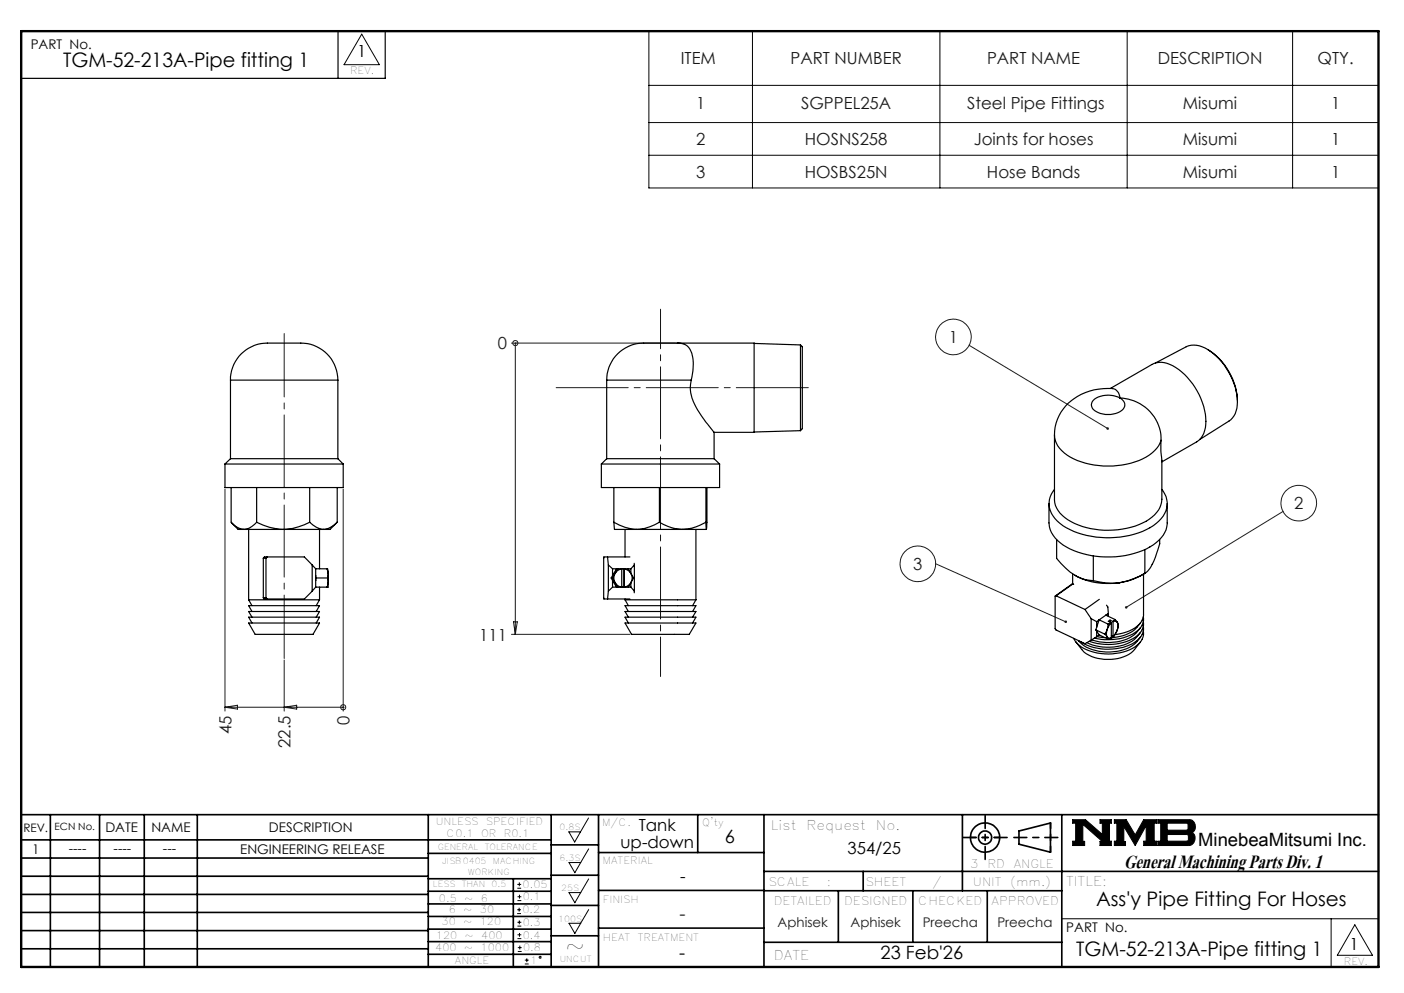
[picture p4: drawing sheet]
<svg xmlns="http://www.w3.org/2000/svg" width="297mm" height="210mm" viewBox="0 0 297 210" stroke-linecap="round" stroke-linejoin="round" font-family="sans-serif">
<g fill="none" stroke="#000" stroke-width=".21">
<path d="M76.5 7.2l3.8 6.5h-7.5zM137.3 6.6h154.3v33.1h-154.3zM137.3 18.1h154.3M159.2 6.6v33.1M198.8 6.6v33.1M238.4 6.6v33.1M273.4 6.6v33.1M137.3 25.9h154.3M137.3 32.8h154.3M120.3 175.9h2.5l-1.2 2.2zM124.5 173l-1.7 2.9M124.5 179.5l-1.7 2.9"/>
<path d="M226.9 173.3h2.7l3.6 3.2v-2.4h-.5v-.8h2.4v.8h-.4v3.8h.4v.9h-2.4v-.9h.5l-4.1-3.6v3.6h.3v.9h-2.5v-.9h.6v-3.8h-.6zM235.7 173.3h2.5l1.9 3.3 1.8-3.3h2.8v.8h-.5v3.8h.5v.9h-2.8v-.9h.6v-3.3l-2.4 4.2-2.4-4v3.2h.4v.8h-2.4v-.9h.6v-3.8h-.6zM244.9 173.3h6.6a1.47 1.47 0 0 1 1.3 1.2 1.47 1.47 0 0 1-.7 1.6 1.48 1.48 0 0 1 .7 1.6 1.48 1.48 0 0 1-1.4 1.1h-6.5v-.9h.6v-3.8h-.6zM246.9 174.1h4.1l.3 .2v1l-.3 .3h-4.1zM246.9 176.5h4.2l.3 .3v.8l-.4 .3h-4.1zM109.4 193.2h.8M109.4 192.4h.8M109.4 187.8h.8M109.4 187h.8M109.5 198.5h.8M109.5 197.7h.8M109.5 195.9h.8"/>
<path d="M109.5 195h.8M109.5 190.5h.8M109.5 189.6h.8M109.8 192v.8M109.9 194.7v.8M109.9 186.6v.8M109.9 189.2v.8M109.9 197.3v.8M110 200v.8M120.4 182.4h2.4l-1.2 2.2zM120.4 188.8h2.4l-1.2 2.1zM120.4 195.3h2.4l-1.2 2.1z"/>
<path d="M124.5 185.9l-1.7 2.9M124.5 192.4l-1.7 2.9M224.6 194.3h67M281.6 194.3v10.2M286.6 195.6l3.7 6.4h-7.4zM109.5 201.2h.8M109.5 200.4h.8M111 203.9h.8M111 203.1h.8M111.4 202.7v.8"/>
<circle cx="114.3" cy="202.5" r=".2"/>
</g>
<g fill="none" stroke="#000" stroke-width=".35">
<path d="M4.5 172.3h287.1M4.5 177.6h112.1M10.7 172.3v32.2M21.1 172.3v32.2M30.5 172.3v32.2M41.7 172.3v32.2M90.6 172.3v32.2M116.6 172.3v32.2M116.6 178.7h10M126.6 172.3v32.2M147.6 172.3v8M161.6 172.3v32.2"/>
<path d="M203.6 172.3v16.1M215.5 175.7l6.7-1.6v6.1l-6.7-1.7zM224.6 172.3v32.2M4.5 185.3h86.1M4.5 181.5h86.1M4.5 189.2h86.1M4.5 193h86.1M4.5 196.8h86.1M90.6 199.1h26M90.6 193.8h26M90.6 188.5h26M90.6 191.2h26"/>
<path d="M90.6 180.5h26M90.6 185.8h26M90.6 196.5h26M108.6 185.8v18.5M116.6 185.1h10M116.6 191.5h10M116.6 197.9h10M126.6 196.3h35M126.6 188.3h35M126.6 180.3h35M161.6 184.3h130M161.6 199.3h63"/>
<path d="M161.6 188.4h63M177.3 188.4v10.9M182.6 184.3v4.1M193.1 188.4v10.9M208.8 188.4v10.9M4.5 200.7h86.1M90.6 201.8h26"/>
<circle cx="208.4" cy="177.1" r="3.1"/>
<circle cx="208.4" cy="177.1" r="1.4"/>
</g>
<path d="M4.5 6.6h287.1" fill="none" stroke="#000" stroke-width=".21" stroke-dasharray="6.3 1.3 1.3 1.3" stroke-dashoffset="1.9"/>
<path d="M71.5 6.6v10M81.5 6.6v10h-77" fill="none" stroke="#000" stroke-width=".25"/>
<path d="M205.3 177.1h6.2M222.2 174v6.2" fill="none" stroke="#000" stroke-width=".35" stroke-dasharray="15.2 1.3 1.3 1.3" stroke-dashoffset="14.1"/>
<path d="M203.8 177.1h9.2M208.4 172.5v9.2M214.5 177.1h9.3" fill="none" stroke="#000" stroke-width=".35" stroke-dasharray="15.2 1.3 1.3 1.3" stroke-dashoffset="12.5"/>
<path d="M4.5 6.6h287.1v197.9h-287.1z" fill="none" stroke="#000" stroke-width=".5"/>
<path d="M226.9 173.3v.8h.6v3.8h-.6v.9h2.5v-.9h-.3v-3.6l4.1 3.6h-.5v.9h2.4v-.9h-.4v-3.8h.4v-.8h-2.4v.8h.5v2.4l-3.6-3.2zM235.7 173.3v.8h.6v3.8h-.6v.9h2.4v-.8h-.4v-3.2l2.4 4 2.4-4.2v3.3h-.6v.9h2.8v-.9h-.5v-3.8h.5v-.8h-2.8l-1.8 3.3-1.9-3.3zM246.9 176.5h4.2l.3 .2v1l-.3 .2h-4.2zM244.9 173.3v.8h.6v3.8h-.6v.9h6.9l.7-.5 .3-.9-.1-.7-.6-.6a1.48 1.48 0 0 0 .7-1.6 1.48 1.48 0 0 0-1.3-1.2zM246.9 174.1h4.1l.3 .2v1.1l-.2 .2h-4.2z" fill-rule="evenodd" fill="#000"/>
<g fill="none" stroke="#191924" stroke-width=".21">
<path d="M108.2 72.6h34.7M109 72.6h.1M109 72.6v61.6M205 73l29.3 17.6M47.6 103.4v47M72.6 103.4v47M197.9 119.2l27.6 12.3M271.4 108.2l-33.2 20.2M60.1 139.6v10.8M108.2 134.2h25.1M108.6 131.5h.8l-.4 2.7zM47.6 149.6h25"/>
<path d="M47.6 149.6l2.6-.5v.9zM60.1 149.6l2.7-.5v.9zM72.6 149.6h.1"/>
<circle cx="109" cy="72.6" r=".55"/>
<circle cx="201.7" cy="71.3" r="3.8"/>
<circle cx="194.1" cy="119.2" r="3.8"/>
<circle cx="274.8" cy="106.4" r="3.8"/>
<circle cx="72.6" cy="149.6" r=".54"/>
</g>
<path d="M139.7 143.1v-77.7" fill="none" stroke="#191924" stroke-width=".21" stroke-dasharray="15.2 1.3 1.3 1.3" stroke-dashoffset="6.9"/>
<path d="M171.7 82h-54.8" fill="none" stroke="#191924" stroke-width=".21" stroke-dasharray="15.2 1.3 1.3 1.3" stroke-dashoffset="-.7"/>
<path d="M60.1 139.3v-68.8" fill="none" stroke="#191924" stroke-width=".21" stroke-dasharray="15.2 1.3 1.3 1.3" stroke-dashoffset="1.8"/>
<path d="M234.1 90.4l.1 .5 .4-.1-.3-.2 .3 .2a.29 .29 0 0 0-.1-.4 .29 .29 0 0 0-.4 0zM238.1 128.2l-.2 .2 .1 .2 .2-.2-.2 .2a.26 .26 0 0 0 .4 .1 .26 .26 0 0 0 .1-.4 .26 .26 0 0 0-.4-.1zM225.2 131.3v.4l.3 .1 .2-.2-.2-.1h.2a.27 .27 0 0 0-.1-.3 .27 .27 0 0 0-.4 .1z" fill="#191924"/>
<g fill="none" stroke="#000" stroke-width=".25">
<path d="M143.3 72.6h-3.8a20.6 20.6 0 0 0-6 .4 7.8 7.8 0 0 0-5.2 7.4M143.3 72.6a3 3 0 0 1 3.2 3 13.3 13.3 0 0 1-.3 4.8M143.3 72.6h16.2v18.8h-8.4M159.5 72.6l9.8 .3M169.3 72.9v18.2M169.3 72.9l.4 .4v17.4l-.4 .4M244.4 76.8l6.5-3.5a5 5 0 0 1 5.2 1.1 14 14 0 0 1 5.6 11.2v.7a4.1 4.1 0 0 1-1.7 2.7l-6.2 3.9M255.6 74a13.5 13.5 0 0 1 6.2 10.7M47.6 98.1h25M47.6 98.1v5h25v-5M48.8 80.4a8 8 0 0 1 9.2-7.8h4.2a8.1 8.1 0 0 1 9.3 7.8M48.8 97h22.7"/>
<path d="M48.8 80.4h22.7M48.8 97l-1.2 1.1M48.8 80.4v16.6M71.5 97l1.1 1.1M71.5 80.4v16.6M127.2 98.1h25M127.2 98.1v5h25v-5M128.3 97h22.8M128.3 80.4h17.9M128.3 97l-1.1 1.1M128.3 80.4v16.6M146.2 80.4a8.2 8.2 0 0 0 1.8 6.9l3.1 4.1"/>
<path d="M151.1 97l1.1 1.1M151.1 91.4v5.6M169.3 91.1l-9.8 .3M223.1 92v13.6a5.6 5.6 0 0 0 3.5 4.7 17.5 17.5 0 0 0 16.5-.5 5.3 5.3 0 0 0 2.7-4.2v-8.3l-.2-1.8v-2.4M223.1 92a6.1 6.1 0 0 0 4 5 17.6 17.6 0 0 0 16-.8l1.2-.9a4.6 4.6 0 0 0 1.3-2.2M231.5 84.4a5.1 5.1 0 0 1 6.1 .3 1.46 1.46 0 0 1-.7 2.4 4.9 4.9 0 0 1-5.9-.9 1.46 1.46 0 0 1 .5-1.8zM234.9 82.2l8.8-5.1a5.2 5.2 0 0 1 5.7 1.1 14.2 14.2 0 0 1 5.6 12.3l-.4 1.2-.9 1.4-7.9 4.6M236.9 84.2a2.02 2.02 0 0 0-1.6-2 11.6 11.6 0 0 0-11.3 5.7 8.5 8.5 0 0 0-.9 4.1M236.9 84.2a8.9 8.9 0 0 1 8.7 8.9M48.9 103.1v7.3a4.1 4.1 0 0 0 2.7 1.6M49 110.6l1.4 1.4h1.2M51.6 112h8.3"/>
<path d="M52.6 112v14.9M54.3 110.4a13.3 13.3 0 0 0 5.6 1.6M54.3 110.4l-1 .9a2.84 2.84 0 0 1-1.7 .7M54.3 103.1v7.3M55.7 118.1l.3-.3h8.4l1.6 1.7M55.7 118.1v8.3M55.7 118.1h.6M56.3 118.1v8.3M56.6 117.8l-.3 .3M59.9 112h8.5M65.5 110.4a13.4 13.4 0 0 1-5.6 1.6M65.5 110.4a4.8 4.8 0 0 0 2.9 1.6"/>
<path d="M65.5 103.1v7.3M66 119.5v5.5M66 119.5l.8 .8M67.6 112v8.3M71.2 110.6l-1.4 1.4h-1.4M71.3 110.4a4.8 4.8 0 0 1-2.9 1.6M71.3 103.1v7.3M71.3 110.4l-.1 .2M128.5 117.8l.2 1.7M128.7 119.5l.9 .8M128.7 119.5v5.5M129.9 110.4a10.4 10.4 0 0 0 4.8 1.6"/>
<path d="M129.9 110.4l.1 1.6h4.7M129.9 103.1v7.3M132.2 112v5.8M133.2 117.8h-5.5v.1v8.8h5.5M134.2 119.1v.4M134.2 119.5l-.7 .8M134.2 119.5v5.5M134.7 112h9.7M139.5 110.4a10.5 10.5 0 0 1-4.8 1.6M139.5 110.4l.8 .5a9.4 9.4 0 0 0 4.1 1.1M139.5 103.1v7.3M144.4 112h5"/>
<path d="M147.2 112v14.9M149.3 110.4a10.1 10.1 0 0 1-4.9 1.6M149.3 110.4l.1 1.6M149.3 103.1v7.3M149.5 103.1l-.1 8.9M221.9 106.5v4.1a6.3 6.3 0 0 0 3.7 5.1 19.3 19.3 0 0 0 18.3-.5 5.9 5.9 0 0 0 3-4.6v-4.1M223.1 103.5a4.8 4.8 0 0 0 1.1 7.2 18 18 0 0 0 13.8 2.7 11.4 11.4 0 0 0 8.4-4.8 4.4 4.4 0 0 0-.6-5.1M223.5 114.1v4a16.1 16.1 0 0 0 3.9 3.6M231.3 117.6v5.2M242.2 116.2v5M245.3 114.1v.9a14.4 14.4 0 0 1-2.6 5.8l-.5 .4M52.6 126.9h15"/>
<path d="M52.6 131.8h15l-1.4 2.4h-12.2zM52.6 126.9l.7 1.2M53.3 130.5l-.7-1.2h15l-.7 1.2M53.3 131.8l-.7-1.3h15l-.7 1.3M53.3 129.3l-.7-1.2h15l-.7 1.2M55.7 126.4h.6M56.3 126.4l.3 .3M66 125l-1.6 1.7h-8.5l-.2-.3M66.8 120.3v3.9M66.8 124.2l-.8 .8M66.8 124.2h2.5M66.8 121.7v.5"/>
<path d="M66.8 120.3h2.5M66.8 122.2v.6M66.8 122.2h2.5M67.6 126.9l-.7 1.2M67.6 124.2v2.7M69.2 120.3l.2 1M69.3 124.2h.1M69.3 122.2l.1 1M69.3 120.3l.1 1M69.3 120.3h.1M69.4 123.2l-.2 1M69.4 121.3l-.1 .9"/>
<path d="M69.4 121.3v1.9M69.4 123.2l-.1 1M128.7 125l-.2 1.7M129.3 122.2h.2M129.3 122.2l.3 .6M129.5 122.2l.6 1M129.6 124.2h1.1M129.6 120.3h1.1M129.6 121.7l-.3 .5M129.6 122.8l.8 1.4M129.6 124.2l-.9 .8M129.6 120.3v1.4"/>
<path d="M129.6 122.8v1.4M130.1 121.3l-.6 .9M130.1 121.3a2.03 2.03 0 0 0 0 1.9M130.1 123.2l.6 1M130.1 123.2a1.99 1.99 0 0 0 1.4 1M130.4 120.3l-.8 1.4M130.7 120.3l-.6 1M130.7 124.2h.8M130.7 120.3h.8M131.5 120.3a1.99 1.99 0 0 0-1.4 1M131.5 124.2h.1M131.5 124.2h.6"/>
<path d="M131.5 120.3h.5M131.5 120.3v3.9M132 120.3v3.9M132 120.3h.9l.6 1M132 120.3h.1M132.1 120.3a2.03 2.03 0 0 1 1.4 1M132.1 120.3v3.9M132.2 131.8h15l-1.4 2.4h-12.2zM132.2 126.9h15M132.2 126.9l.7 1.2M132.2 126.7v.2M132.9 131.8l-.7-1.3h15l-.7 1.3"/>
<path d="M132.9 130.5l-.7-1.2h15l-.7 1.2M132.9 129.3l-.7-1.2h15l-.7 1.2M132.9 124.2h.6M132.9 120.3h.6M133.5 123.2l-.6 1h-.9M133.5 123.2a2.03 2.03 0 0 1-1.4 1M133.5 121.3a1.81 1.81 0 0 1 0 1.9M133.5 121.3l.5 .9-.5 1M133.5 124.2l.7 .8M133.5 120.3v1M133.5 123.2v1M134.2 125v.4"/>
<path d="M147.2 126.9l-.7 1.2M223.4 126l-.2 .1 .1 7.1 6.2 2.9 1.3-.7M223.4 126l6.1 2.9M226.9 121.3v2.2M226.9 123.5l-3.6 2.5M226.9 123.5l-3.5 2.5M226.9 123.5l.2 .1M227.4 121.7a7.9 7.9 0 0 0 3.9 1.1M227.4 121.7a14.6 14.6 0 0 0 9.3 1.6M227.6 135.7a9.1 9.1 0 0 0 2.2 2.6 9 9 0 0 0 9.9-.6l1.6-2M229.5 128.9l1.3 1.9M230.8 130.8l1.2 .7"/>
<path d="M230.8 130.8v4.6M231.3 122.8a13.9 13.9 0 0 0 5.4 .5M231.8 133.2l1.9 .9M231.8 133.2l.2 .3M232 132.6l-.2 .6M232 134.6l-1.2 .8M232 131.5v1.1M232 133.5v1.1M232 133.5l.5 .8M232 134.6l1.8 .3M232.5 131.1l-.5 .4M232.5 131.1l-.5 1.5"/>
<path d="M232.5 131.1l1.9 .9M232.5 134.3l1.9 .9M232.5 134.3l-.5 .3M232.6 126.7l-3.1 2.2M233.7 134.1l.5 .6M233.9 130.1l-1.4 1M233.9 130.1l2 .9M234.1 128l.3 .4 .1 1.3M234.2 133.1l-.5 1M234.2 133.1a1.84 1.84 0 0 0 0 1.6M234.2 134.7a.64 .64 0 0 0 .9 .2M234.2 134.7l.2 .5"/>
<path d="M234.4 132l-.2 1.1M234.5 129.7l-.6 .4M234.5 129.7v.6M234.8 131.2l.6 .2M234.8 131.2l-.3 .2 .6 .3M234.8 131.2v.4M235.1 131.7l-.9 1.4M235.1 131.7l-.7 .3M235.1 134.9l-.7 .3M235.1 134.9h.1M235.1 131.7v3.2M235.1 134.5l.3 .1"/>
<path d="M235.4 131.5a.67 .67 0 0 1 1 .1M235.4 134.6h.1M235.4 131.4v3.2M235.9 131l-.5 .4M235.9 131l.5 .6M235.9 134.2l-.5 .4M236.4 131.6l.1 .5-.1 1.1M236.4 133.2l-1 1.4M236.4 131.6a1.33 1.33 0 0 1 0 1.6M236.4 133.2l-.5 1M241.3 131.7a7.3 7.3 0 0 1-6.2 3.2M241.3 132.7a7.3 7.3 0 0 1-6.5 3.2l-2.3-.2-1.6-.4"/>
<path d="M241.3 133.7a7.8 7.8 0 0 1-7.3 3.2l-2.2-.3-1.9-.7M241.3 134.7a7.3 7.3 0 0 1-6.5 3.2 8.1 8.1 0 0 1-6.7-2.4M241.9 130.4a3.5 3.5 0 0 1-2.3 3.7 12.2 12.2 0 0 1-8.1 .9M241.9 131.5a3.5 3.5 0 0 1-2.3 3.6 11.9 11.9 0 0 1-9.2 .5M241.9 132.5a3.5 3.5 0 0 1-2.3 3.6 11.5 11.5 0 0 1-11-.4M241.9 133.5a3.5 3.5 0 0 1-2.3 3.6 11.4 11.4 0 0 1-11.3-.6l-.8-.8-.4-.7M241.9 121.4v8.6a4 4 0 0 1-3 3.4l-1.3 .5-1.7 .3M242.2 121.2a17.1 17.1 0 0 1-5.5 2.1M242.3 121.2l-3 1.5-2.6 .6"/>
</g>
<text font-size="6.2" x="237.8" y="183.6">General Machining Parts Div. 1</text>
<text font-size="4.9" x="119.6" y="201.8">~</text>
<g font-size="4.2">
<text x="13.3" y="14.3">TGM-52-213A-Pipe fitting 1</text>
<text x="231.9" y="191.6">Ass'y Pipe Fitting For Hoses</text>
<text x="227.7" y="202.2">TGM-52-213A-Pipe fitting 1</text>
</g>
<g font-size="3.9">
<text x="153.3" y="178.4">6</text>
<text x="253.5" y="178.9">MinebeaMitsumi Inc.</text>
<text x="143.7" y="202.9">-</text>
<text x="186.3" y="202.9">23 Feb'26</text>
</g>
<text font-size="3.9" fill="#191924" x="143.7" y="194.6">-</text>
<g font-size="3.5">
<text x="75.6" y="12.1">1</text>
<text x="131.3" y="179.3">up-down</text>
<text x="135.1" y="175.7">Tank</text>
<text x="179.3" y="180.5">354/25</text>
<text x="143.9" y="186.5">-</text>
<text x="285.5" y="200.9">1</text>
</g>
<g font-size="3.5" fill="#191924">
<text x="144" y="13.6">ITEM</text>
<text x="167.2" y="13.6">PART NUMBER</text>
<text x="208.8" y="13.6">PART NAME</text>
<text x="244.9" y="13.6">DESCRIPTION</text>
<text x="278.7" y="13.6">QTY.</text>
<text x="147.2" y="23">1</text>
<text x="169.5" y="23">SGPPEL25A</text>
<text x="204.6" y="23">Steel Pipe Fittings</text>
<text x="250.2" y="23">Misumi</text>
<text x="281.6" y="23">1</text>
<text x="147.2" y="30.7">2</text>
<text x="170.3" y="30.7">HOSNS258</text>
<text x="206" y="30.7">Joints for hoses</text>
<text x="250.2" y="30.7">Misumi</text>
<text x="281.6" y="30.7">1</text>
<text x="147.2" y="37.6">3</text>
<text x="170.2" y="37.6">HOSBS25N</text>
<text x="208.8" y="37.6">Hose Bands</text>
<text x="250.2" y="37.6">Misumi</text>
<text x="281.6" y="37.6">1</text>
<text x="105.3" y="73.9">0</text>
<text x="200.7" y="72.5">1</text>
<text x="273.8" y="107.6">2</text>
<text x="193.2" y="120.5">3</text>
<text x="101.4" y="135.5">111</text>
<text x="49" y="155.2" transform="rotate(-90 49 155.2)">45</text>
<text x="74" y="153.3" transform="rotate(-90 74 153.3)">0</text>
<text x="61.5" y="158.2" transform="rotate(-90 61.5 158.2)">22.5</text>
</g>
<g font-size="2.8">
<text x="6.5" y="10.4">PART No.</text>
<text x="22.3" y="175.9">DATE</text>
<text x="32" y="175.9">NAME</text>
<text x="56.9" y="175.9">DESCRIPTION</text>
<text x="163.1" y="175.4">List</text>
<text x="170.6" y="175.4">Request</text>
<text x="185.3" y="175.4">No.</text>
<text x="6.8" y="180.6">1</text>
<text x="14.5" y="180.3">----</text>
<text x="24" y="180.3">----</text>
<text x="34.5" y="180.3">---</text>
<text x="50.8" y="180.7">ENGINEERING RELEASE</text>
<text x="225.5" y="187.3">TITLE:</text>
<text x="225.6" y="197.2">PART No.</text>
<text x="163.7" y="203">DATE</text>
</g>
<g font-size="2.8" fill="#191924">
<text x="164.5" y="196.1">Aphisek</text>
<text x="179.9" y="196.1">Aphisek</text>
<text x="195.2" y="196.1">Preecha</text>
<text x="211" y="196.1">Preecha</text>
</g>
<g font-size="2.5">
<text x="4.9" y="175.9">REV.</text>
<text x="205.2" y="183.6">3</text>
<text x="208.9" y="183.6">RD</text>
<text x="214.4" y="183.6">ANGLE</text>
<text x="162.5" y="187.3">SCALE</text>
<text x="163.7" y="191.5">DETAILED</text>
<text x="174.9" y="187.3">:</text>
<text x="178.6" y="191.5">DESIGNED</text>
<text x="183.1" y="187.3">SHEET</text>
<text x="194.2" y="191.5">CHECKED</text>
<text x="197.2" y="187.3">/</text>
<text x="205.8" y="187.3">UNIT</text>
<text x="209.8" y="191.5">APPROVED</text>
<text x="213.7" y="187.3">(mm.)</text>
</g>
<g font-size="2.1">
<text x="74.1" y="15.7">REV.</text>
<text x="11.6" y="175.6">ECN No.</text>
<text x="92.2" y="174.5">UNLESS</text>
<text x="94.5" y="177.1">C0.1</text>
<text x="101.8" y="177.1">OR</text>
<text x="102.8" y="174.5">SPECIFIED</text>
<text x="106.6" y="177.1">R0.1</text>
<text x="127.3" y="174.7">M/C.</text>
<text x="148.6" y="174.8">Q'ty</text>
<text x="127.5" y="182.8">MATERIAL</text>
<text x="92.8" y="190.8">0.5</text>
<text x="98.2" y="190.8">~</text>
<text x="101.7" y="190.8">6</text>
<text x="110.6" y="187.8">0.05</text>
<text x="110.6" y="190.4">0.1</text>
<text x="127.6" y="190.9">FINISH</text>
<text x="93.4" y="195.7">30</text>
<text x="94.9" y="193">6</text>
<text x="98" y="195.7">~</text>
<text x="98" y="193">~</text>
<text x="101.5" y="195.7">120</text>
<text x="101.5" y="193">30</text>
<text x="110.5" y="193.2">0.2</text>
<text x="110.6" y="195.9">0.3</text>
<text x="92.1" y="201.1">400</text>
<text x="92.2" y="198.6">120</text>
<text x="96.2" y="203.9">ANGLE</text>
<text x="98.2" y="201.1">~</text>
<text x="98.3" y="198.6">~</text>
<text x="101.7" y="201.1">1000</text>
<text x="101.8" y="198.6">400</text>
<text x="110.6" y="198.5">0.4</text>
<text x="110.7" y="201.2">0.8</text>
<text x="112.1" y="203.9">1</text>
<text x="127.6" y="199">HEAT</text>
<text x="134.9" y="199">TREATMENT</text>
<text x="284.3" y="204.1">REV.</text>
</g>
<g font-size="1.8">
<text x="92.6" y="179.7">GENERAL</text>
<text x="102.5" y="179.7">TOLERANCE</text>
<text x="118.4" y="175.6">0.8S</text>
<text x="93.5" y="182.6">JISB0405</text>
<text x="99" y="185">WORKING</text>
<text x="104.3" y="182.6">MACHING</text>
<text x="118.4" y="182.1">6.3S</text>
<text x="91.6" y="187.6">LESS</text>
<text x="97.7" y="187.6">THAN</text>
<text x="104" y="187.6">0.5</text>
<text x="118.7" y="188.4">25S</text>
<text x="118.1" y="194.9">100S</text>
<text x="118.4" y="203.4">UNCUT</text>
</g>
</svg>
